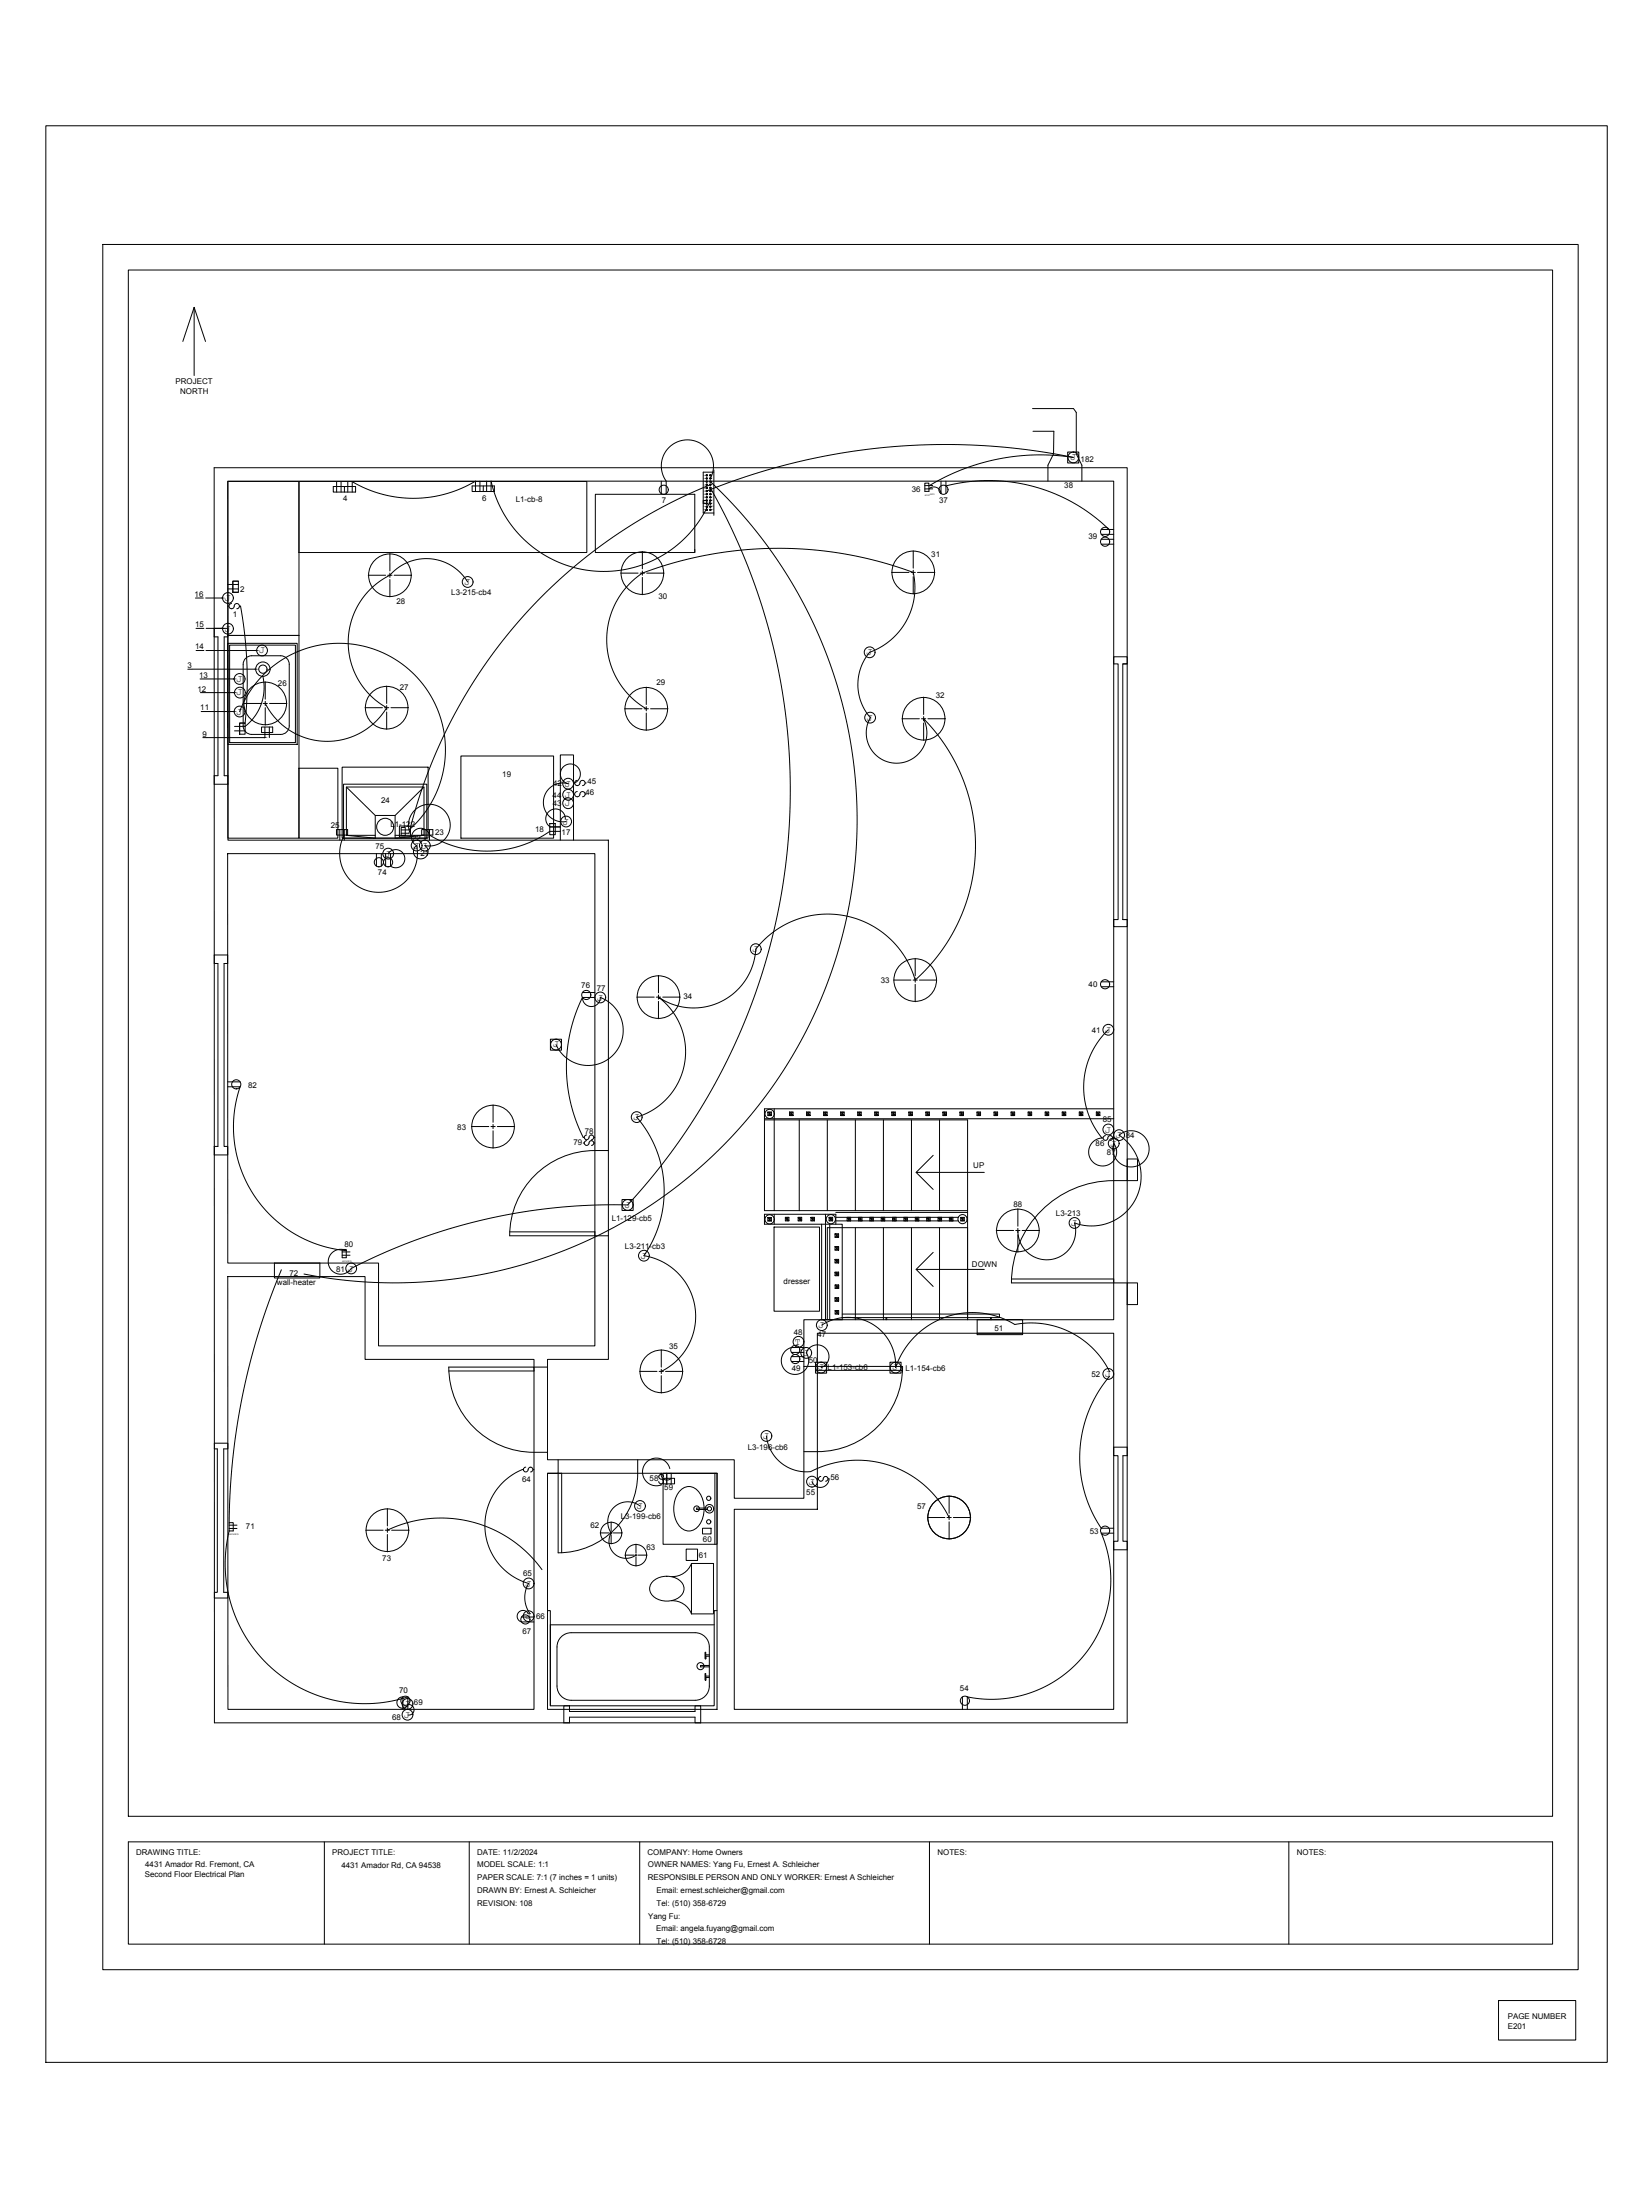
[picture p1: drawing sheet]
<svg xmlns="http://www.w3.org/2000/svg" width="914mm" height="1219mm" viewBox="0 0 914 1219" stroke-linecap="round" stroke-linejoin="round" font-family="sans-serif">
<!-- layer: E201-Electrical-2nd-floor -->
<g fill="none" stroke="#000" stroke-width=".55">
<path d="M592 251h6v6h-6zM185 270h12v3h-12zM187 267v6M189 267v6M191 270v3M193 267v6M262 269h12v3h-12zM264 272v-5a67 67 0 0 1-69 0v6M266 267v5M268 269v3M270 267v5M272 272v-5a64 64 0 0 0 57 49 64 64 0 0 0 65-39"/>
<path d="M366 267v7M390 277h2v2h-2zM391 263h1M391 265h1M391 267h1M391 269h1M391 270h1M391 272h1M391 274h1M391 276h1M391 277h1M391 279h1"/>
<path d="M392 263v1M392 265v1M392 266v1M392 268v1M392 270v1M392 272h.1M392 273v1M392 275v1M392 277v1M392 279h.1M393 263h1M393 265h1"/>
<path d="M393 267h1M393 269h1M393 270h1M393 272h1M393 274h1M393 276h1M393 277h1M393 279h1M394 270a338 338 0 0 1-46 398 313 313 0 0 0-154 35 7 7 0 0 1-9 2 7 7 0 0 1-2-9 7 7 0 0 1 9-3 69 69 0 0 1-59-91h-7M394 265a14 14 0 0 0-14-21 14 14 0 0 0-11 23v7M394 269a280 280 0 0 0-167 193h-5M394 267a257 257 0 0 1 53 304 257 257 0 0 1-279 135"/>
<path d="M394 263v1M394 265v1M394 266v1M394 268v1M394 270v1M394 272h.1M394 273v1M394 275v1M394 277v1M394 279h.1M396 262h-6v22h6M396 260v26"/>
<path d="M513 268h2v4h-2zM515 269a119 119 0 0 1 80-15 353 353 0 0 0-203 18M517 269h-4M517 271h-4M521 267v7a4 4 0 0 0-2-4 4 4 0 0 0-4 1M524 269a96 96 0 0 1 91 24M524 267v7M391 281h1M391 283h1M392 280v1M392 282v1M393 281h1"/>
<path d="M393 283h1M394 280v1M394 282v1M610 299h7M610 293h7M610 296h7M204 319h10M215 319h2M216 307v9M216 318v2M218 319h10M344 318h10"/>
<path d="M355 318h2M356 306v9M356 316v3M356 320v10M358 318h10M494 317h10M505 317h2M506 305v10M506 316v2M506 320v9M508 317h10M610 302h7"/>
<path d="M108 331h5M114 331h9M126 336h1M126 324h6M126 326h6M128 334a1.5 1.5 0 0 0-1 2 1.5 1.5 0 0 0 2 1 1.5 1.5 0 0 0 1-2 1.4 1.4 0 0 1 2 0 1.4 1.4 0 0 1-1 2M129 322h3v6h-3zM129 328h3M132 322h-3v6M133 336a231 231 0 0 1 3 65h-3v6M216 321v10M259 323a27 27 0 0 0-43-4 41 41 0 0 0-2 73 39 39 0 0 1-67-2"/>
<path d="M109 348h4M114 348h9M104 371h2M106 371h35M109 361h4M111 376h19M114 361h28M146 375a27 27 0 0 1-10 28h-6M147 378v9M111 384h19M111 394h19M133 394a59 59 0 0 1 89-27 59 59 0 0 1 5 93"/>
<path d="M135 390h10M146 390h2M147 389v2M147 392v10M149 390h10M202 392h10M213 392h2M214 380v10M214 391v2M214 395v9M217 392h9M346 393h10"/>
<path d="M357 393h2M358 393a44 44 0 0 1-2-75 215 215 0 0 1 150-1 38 38 0 0 1-24 44 28 28 0 0 0 0 37 17 17 0 0 0 15 25 17 17 0 0 0 15-25 100 100 0 0 1-5 145 50 50 0 0 0-39-36 50 50 0 0 0-49 19 35 35 0 0 1-54 27 38 38 0 0 1 14 37 38 38 0 0 1-26 29 63 63 0 0 1 4 77 34 34 0 0 1 28 28 34 34 0 0 1-19 36M358 381v9M358 392v2M358 395v10M361 393h9M500 398h10M511 398h2M512 386v10M512 397v2M514 398h10M130 405h6"/>
<path d="M133 401h3v6h-3zM145 403h6v3h-6zM147 409h-35M147 403v6M149 403v6M512 401v9M318 434a5 5 0 0 0 2-9 5 5 0 0 0-9 1 5 5 0 0 0 3 8h1a11 11 0 0 0-14 10 11 11 0 0 0 13 11M320 432a1.5 1.5 0 0 0-1 2 1.5 1.5 0 0 0 1 1 1.5 1.5 0 0 0 1-2 1.5 1.5 0 0 1 3 0 1.4 1.4 0 0 1-1 2M320 439a1.5 1.5 0 0 0-1 1 1.5 1.5 0 0 0 1 2 1.5 1.5 0 0 0 1-2 1.6 1.6 0 0 1 3-1 1.6 1.6 0 0 1-1 3M324 434h1M186 460h7v3h-7zM188 460v6"/>
<path d="M191 460v6M221 458h6v6h-6zM222 459h3v4h-3zM222 460h5M227 460a12 12 0 0 1 10-14 12 12 0 0 1 12 12 12 12 0 0 1-14 11 4 4 0 0 1 1 6 4 4 0 0 1-6 0 4 4 0 0 1 1-6M234 460h6v3h-6zM236 460v6M238 460v6M305 456h3v7h-3zM305 458h6M313 454a5 5 0 0 0-8-5 5 5 0 0 0 0 9M318 440h.1"/>
<path d="M324 440h1M191 463a22 22 0 0 0 16 31 22 22 0 0 0 24-25M209 473v7M211 473v7M214 473v7M215 473a5 5 0 0 1 7-1 5 5 0 0 1 1 7 5 5 0 0 1-7 1v-7M311 461a12 12 0 0 0-10 2 60 60 0 0 1-63-1 5 5 0 0 0-8-2 5 5 0 0 0 1 9M507 531v10M323 550h7M323 553a5 5 0 0 0 5 5 5 5 0 0 0 5-5 19 19 0 0 1 7 31 19 19 0 0 1-32-5M323 553a87 87 0 0 0 0 77h1M323 553h7"/>
<path d="M353 553h10M364 553h2M365 541v9M365 551v3M365 555v10M367 553h10M495 543h10M506 543h2M507 542v2M507 545v10M510 543h9M617 544h-7"/>
<path d="M617 547h-7M305 576h6v6h-6zM614 571a44 44 0 0 0-3 60 8 8 0 0 0-7 9 8 8 0 0 0 10 5 8 8 0 0 0 3-11 10 10 0 0 0 10 13 10 10 0 0 0 9-14 10 10 0 0 0-16-4 27 27 0 0 1 9 35 27 27 0 0 1-34 14M126 600h7M273 612v10M261 624h10M272 624h2M273 623v2M273 627v9M276 624h9M323 633h1M325 629a1.4 1.4 0 0 0-1 2 1.4 1.4 0 0 0 2 1 1.4 1.4 0 0 0 0-2 1.5 1.5 0 0 1 3 0 1.3 1.3 0 0 1-1 2"/>
<path d="M325 632a1.4 1.4 0 0 0-1 2 1.4 1.4 0 0 0 2 1 1.4 1.4 0 0 0 0-2 1.5 1.5 0 0 1 3 0 1.3 1.3 0 0 1-1 2M329 630h1M329 633h1M611 631h.1M613 629a1.4 1.4 0 0 0-2 2 1.4 1.4 0 0 0 2 1 1.4 1.4 0 0 0 1-2 1.3 1.3 0 0 1 2 0 1.3 1.3 0 0 1-1 2M617 631h.1M345 665h6v6h-6zM564 670v10M596 678a16 16 0 0 1-14 20 16 16 0 0 1-18-16M152 700h25v8h-25zM190 692h2v5h-2zM190 694h4"/>
<path d="M190 696h4M552 682h10M563 682h2M564 681v2M564 684v10M566 682h10M152 707h25M156 704a369 369 0 0 0-29 140M455 734a26 26 0 0 1 28 0 26 26 0 0 1 13 24 45 45 0 0 1 66-24 48 48 0 0 1 53 26M542 731h25v9h-25zM542 739h25M354 760h10"/>
<path d="M365 760h3M366 748v10M366 759v2M369 760h9M439 752h6M439 749h6M439 755h6M445 747h-6a8 8 0 0 0-5 10 8 8 0 0 0 10 4 8 8 0 0 0 3-11 6 6 0 0 1 10-3 6 6 0 0 1-2 11M452 755h6v6h-6zM493 755h6v6h-6zM366 762v10M615 763a70 70 0 0 0-5 84h7"/>
<path d="M425 796a22 22 0 0 0 24 20 56 56 0 0 1 77 25M290 814a33 33 0 0 0-21 33 33 33 0 0 0 24 31 15 15 0 0 0 1 16M291 813a1.4 1.4 0 0 0-1 2 1.4 1.4 0 0 0 2 1 1.4 1.4 0 0 0 1-2 1.3 1.3 0 0 1 2 0 1.3 1.3 0 0 1-1 2M295 814h1M366 817v-1a3 3 0 0 0 2 4 3 3 0 0 0 4-1M368 819h6v3h-6zM368 818a1.4 1.4 0 0 0-2-1 1.4 1.4 0 0 0-1 2 1.4 1.4 0 0 0 2 1 1.3 1.3 0 0 1 0 2 1.3 1.3 0 0 1-2-1M370 816v6M371 814a8 8 0 0 0-9-6 8 8 0 0 0-6 10 8 8 0 0 0 10 5v-1M372 816v6M453 820h1M455 818a1.3 1.3 0 0 0-1 2 1.3 1.3 0 0 0 1 1"/>
<path d="M459 820a5 5 0 0 1-4 4 5 5 0 0 1-5-3M215 836v10M355 835a11 11 0 0 0-15 0 11 11 0 0 0-1 15 9 9 0 0 0 2 11 9 9 0 0 0 11 1M455 821l1-1a1.5 1.5 0 0 1 1-2 1.5 1.5 0 0 1 2 2l-1 1M526 829v10M526 840v2M127 848a77 77 0 0 0 99 92v7M127 844h2v4h-2zM127 847h4M127 845h4M203 848h9M213 848h3"/>
<path d="M215 848a69 69 0 0 1 85 22M215 847v2M215 850v10M217 848h10M333 850h5M338 850h1M339 843v5M339 849v1M339 851v5M340 850h5M352 856v5M380 858h7v7h-7z"/>
<path d="M389 847h5v3h-5zM514 841h10M525 841h2M526 843v10M528 841h10M617 850h-7a66 66 0 0 1-74 90v7M346 862h5M352 862h1M352 861v1M352 863v5M354 862h5M289 896h7"/>
<path d="M293 894a3 3 0 0 0-6 0 3 3 0 0 0 2 5h7M223 947v-7a3 3 0 0 0-3 3 3 3 0 0 0 3 4 3 3 0 0 0 3-2 2.9 2.9 0 0 1 3 3 2.9 2.9 0 0 1-3 2M533 940v7"/>
<circle cx="595" cy="253" r="3"/>
<circle cx="368" cy="271" r="2.5"/>
<circle cx="392" cy="277" r=".4"/>
<circle cx="392" cy="263" r=".4"/>
<circle cx="392" cy="265" r=".4"/>
<circle cx="392" cy="279" r=".4"/>
<circle cx="392" cy="267" r=".4"/>
<circle cx="392" cy="272" r=".4"/>
<circle cx="392" cy="276" r=".4"/>
<circle cx="392" cy="274" r=".4"/>
<circle cx="392" cy="269" r=".4"/>
<circle cx="392" cy="270" r=".4"/>
<circle cx="394" cy="276" r=".4"/>
<circle cx="394" cy="277" r=".4"/>
<circle cx="394" cy="272" r=".4"/>
<circle cx="394" cy="279" r=".4"/>
<circle cx="394" cy="267" r=".4"/>
<circle cx="394" cy="274" r=".4"/>
<circle cx="394" cy="269" r=".4"/>
<circle cx="394" cy="270" r=".4"/>
<circle cx="394" cy="263" r=".4"/>
<circle cx="394" cy="265" r=".4"/>
<circle cx="523" cy="271" r="2.5"/>
<circle cx="392" cy="281" r=".4"/>
<circle cx="392" cy="283" r=".4"/>
<circle cx="394" cy="281" r=".4"/>
<circle cx="394" cy="283" r=".4"/>
<circle cx="612" cy="295" r="2.5"/>
<circle cx="216" cy="319" r="12"/>
<circle cx="356" cy="318" r="12"/>
<circle cx="506" cy="317" r="12"/>
<circle cx="612" cy="300" r="2.5"/>
<circle cx="126" cy="331" r="3"/>
<circle cx="259" cy="323" r="3"/>
<circle cx="126" cy="348" r="3"/>
<circle cx="133" cy="376" r="3"/>
<circle cx="145" cy="360" r="3"/>
<circle cx="146" cy="371" r="4"/>
<circle cx="482" cy="361" r="3"/>
<circle cx="133" cy="394" r="3"/>
<circle cx="133" cy="384" r="3"/>
<circle cx="147" cy="390" r="12"/>
<circle cx="214" cy="392" r="12"/>
<circle cx="358" cy="393" r="12"/>
<circle cx="482" cy="398" r="3"/>
<circle cx="512" cy="398" r="12"/>
<circle cx="315" cy="434" r="3"/>
<circle cx="314" cy="455" r="3"/>
<circle cx="315" cy="440" r="3"/>
<circle cx="315" cy="445" r="3"/>
<circle cx="210" cy="478" r="2.5"/>
<circle cx="215" cy="478" r="2.5"/>
<circle cx="215" cy="473" r="3"/>
<circle cx="231" cy="469" r="3"/>
<circle cx="235" cy="469" r="3"/>
<circle cx="419" cy="526" r="3"/>
<circle cx="325" cy="551" r="2.5"/>
<circle cx="333" cy="553" r="3"/>
<circle cx="365" cy="553" r="12"/>
<circle cx="507" cy="543" r="12"/>
<circle cx="612" cy="545" r="2.5"/>
<circle cx="308" cy="579" r="3"/>
<circle cx="614" cy="571" r="3"/>
<circle cx="131" cy="601" r="2.5"/>
<circle cx="353" cy="619" r="3"/>
<circle cx="273" cy="624" r="12"/>
<circle cx="614" cy="626" r="3"/>
<circle cx="617" cy="634" r="3"/>
<circle cx="620" cy="629" r="3"/>
<circle cx="348" cy="668" r="3"/>
<circle cx="595" cy="678" r="3"/>
<circle cx="357" cy="696" r="3"/>
<circle cx="564" cy="682" r="12"/>
<circle cx="195" cy="703" r="3"/>
<circle cx="455" cy="734" r="3"/>
<circle cx="366" cy="760" r="12"/>
<circle cx="441" cy="748" r="2.5"/>
<circle cx="441" cy="753" r="2.5"/>
<circle cx="443" cy="744" r="3"/>
<circle cx="447" cy="750" r="3"/>
<circle cx="455" cy="758" r="3"/>
<circle cx="496" cy="758" r="3"/>
<circle cx="614" cy="761" r="3"/>
<circle cx="425" cy="796" r="3"/>
<circle cx="355" cy="835" r="3"/>
<circle cx="450" cy="821" r="3"/>
<circle cx="215" cy="848" r="12"/>
<circle cx="339" cy="850" r="6"/>
<circle cx="526" cy="841" r="12"/>
<circle cx="612" cy="848" r="2.5"/>
<circle cx="293" cy="878" r="3"/>
<circle cx="352" cy="862" r="6"/>
<circle cx="291" cy="897" r="2.5"/>
<circle cx="293" cy="896" r="3"/>
<circle cx="225" cy="943" r="2.5"/>
<circle cx="226" cy="950" r="3"/>
<circle cx="226" cy="944" r="3"/>
<circle cx="535" cy="943" r="2.5"/>
</g>
<!-- layer: A201-Floorplan-2nd-floor -->
<g fill="none" stroke="#000" stroke-width=".55">
<path d="M572 226h23l1 3v23l4 6v9M572 239h12v13l-3 6v9M119 259h506v696h-506zM126 267h491v464h-172v99h-38v-21h-104v-56h34v-287h-211zM126 267h40v85h-40zM166 267h159v39h-159zM330 274h55v32h-55zM385 304v2M119 348h7v5h-2v77h2v5h-7M119 353h2v77h-2M126 357h39v56h-39zM126 352h40v113h-40z"/>
<path d="M127 358h37v54h-37zM136 365l3-2h17a5 5 0 0 1 4 5v34a5 5 0 0 1-4 5h-17a5 5 0 0 1-4-5v-34v-2zM622 368h3v-4h-8v4h3v142h-3v4h8v-4h-3M625 368h-3v142M255 419h52v46h-52zM166 426h21v39h-21zM190 425h47v40h-47zM190 435h47v30h-47zM192 436l16 16M235 436l-16 16h-11v13l-16-2M219 452v13l16-2M126 473h204v273h-120v-46h-84z"/>
<path d="M208 463h-16v-27h43v27h-16M311 466v-48h7v48M622 510h3M119 529h7v5h-2v101h2v5h-7M119 534h2v101h-2M424 620h193M426 616h1v2l-1-2v2h1M427 616v2M427 616l-1 2M429 614v57M438 616h1v2l-1-2v2h1M439 616v2"/>
<path d="M439 616l-1 2M447 616h2v2l-2-2v2h2M448 616v2M449 616l-2 2M456 616h2v2l-2-2v2h2M457 616v2M458 616l-2 2M466 616h2v2l-2-2v2h2M467 616v2M468 616l-2 2M475 616h2v2l-2-2v2h2M476 616v2"/>
<path d="M477 616l-2 2M485 616h2v2l-2-2v2h2M486 616v2M487 616l-2 2M494 616h2v2l-2-2v2h2M495 616v2M496 616l-2 2M504 616h2v2l-2-2v2h2M505 616v2M506 616l-2 2M513 616h2v2l-2-2v2h2M514 616v2"/>
<path d="M515 616l-2 2M523 616h2v2l-2-2v2h2M524 616v2M525 616l-2 2M532 616h2v2l-2-2v2h2M533 616v2M534 616l-2 2M541 616h2v2l-2-2v2h2M542 616v2M543 616l-2 2M551 616h2v2l-2-2v2h2M552 616v2"/>
<path d="M553 616l-2 2M560 616h2v2l-2-2v2h2M561 616v2M562 616l-2 2M570 616h2v2l-2-2v2h2M571 616v2M572 616l-2 2M579 616h2v2l-2-2v2h2M580 616v2M581 616l-2 2M589 616h2v2l-2-2v2h2M590 616v2"/>
<path d="M591 616l-2 2M598 616h2v2l-2-2v2h2M599 616v2M600 616l-2 2M608 616h2v2l-2-2v2h2M609 616v2M610 616l-2 2M617 614h-193v57h112M337 638a49 49 0 0 0-48 23 47 47 0 0 0-7 24h55M424 621h112v110v-51h-78v51M443 621v50M458 621v50"/>
<path d="M474 621v50M490 621v50M505 621v50M521 621v50M517 640l-9 10M545 650h-37l9 9M625 642h5v12h-5zM625 654a57 57 0 0 0-64 57h64M426 675h1v2l-1-2v2h1M426 675v2M427 675l-1 2M429 673v5"/>
<path d="M435 675h2v2l-2-2v2h2M436 675v2M437 675l-2 2M442 675h2v2l-2-2v2h2M443 675v2M444 675l-2 2M449 675h2v2l-2-2v2h2M450 675v2M451 675l-2 2M455 678v53h12v-53h-43v-5h39v5M457 673v58M459 675h2v2l-2-2v2h2"/>
<path d="M460 678v53M460 675v2M461 675l-2 2M463 672h73M463 677h68M463 675h68M469 675h2v2l-2-2v2h2M470 675v2M471 675l-2 2M476 675h2v2l-2-2v2h2M477 675v2M478 675l-2 2"/>
<path d="M482 675h2v2l-2-2v2h2M483 675v2M484 675l-2 2M488 675h2v2l-2-2v2h2M489 675v2M490 675l-2 2M495 675h2v2l-2-2v2h2M496 675v2M497 675l-2 2M501 675h2v2l-2-2v2h2M502 675v2M503 675l-2 2"/>
<path d="M507 675h2v2l-2-2v2h2M508 675v2M509 675l-2 2M514 675h1v2l-1-2v2h1M515 675v2M515 675l-1 2M520 675h2v2l-2-2v2h2M521 675v2M522 675l-2 2M526 675h2v2l-2-2v2h2M527 675v2M528 675l-2 2"/>
<path d="M532 675h2v2l-2-2v2h2M533 675v2M534 675l-2 2M282 683h48v2M429 680h25v47h-25zM463 698h2v2l-2-2v2h2v-2l-2 2M463 691h2v2l-2-2v2h2v-2l-2 2M463 684h2v2l-2-2v2h2M464 684v2M464 691v2M464 698v2M465 684l-2 2"/>
<path d="M474 680v51M490 680v51M505 680v51M517 694l-9 9M521 680v51M126 707h76v46h94v194h-170zM463 719h2v2l-2-2v2h2v-2l-2 2M463 705h2v2l-2-2v2h2v-2l-2 2M463 712h2v2l-2-2v2h2v-2l-2 2M464 705v2M464 719v2M464 712v2"/>
<path d="M545 703h-37l9 10M561 709h56v2M625 711h5v12h-5zM453 739h164v208h-210v-111h46zM463 726h2v2l-2-2v2h2M464 726v2M465 726l-2 2M467 728h87v2h-87M491 730v1M549 730v1M249 758h47v2h-47M249 758a47 47 0 0 0 47 47h7"/>
<path d="M296 758h7M445 757h8M500 759h-47v-2h47a47 47 0 0 1-47 47h-8M119 800h7v3h-2v79h2v4h-7M119 803h1v79h-1M303 816h94v131h-94zM309 809v7h-6M353 809a46 46 0 0 1-17 42 44 44 0 0 1-27 10v-45h2v44M367 816h30v40h-30zM396 816v40M617 802h8v5h-3v47h3v5h-8v-5h3v-47h-3zM377 826a7 7 0 0 1 7-2 7 7 0 0 1 5 6 14 14 0 0 1-5 18 8 8 0 0 1-10-7 16 16 0 0 1 3-15z"/>
<path d="M392 836h-6v1h6M362 876a11 11 0 0 1 17 3 8 8 0 0 1-11 8 7 7 0 0 1-7-9zM383 866a11 11 0 0 1-11 8M383 866h12v28h-12M383 866v28M303 893h2v52h91v-52h1M372 887a11 11 0 0 1 11 7M311 907l2-2h4h68a8 8 0 0 1 8 8v21a8 8 0 0 1-8 8h-68a8 8 0 0 1-8-8v-22zM391 917h2M393 918h-2v1v-3v3M396 900h-91v45M391 929h2"/>
<path d="M393 930h-2v1v-4v4M393 923h-5v1h5M316 945v3h69v-3h3v10h-3v-3h-69v3M316 948v-3h-4v10h4v-3"/>
<circle cx="146" cy="371" r="2.3"/>
<circle cx="213" cy="458" r="5"/>
<circle cx="427" cy="617" r="2.6"/>
<circle cx="427" cy="676" r="2.6"/>
<circle cx="460" cy="676" r="2.6"/>
<circle cx="533" cy="676" r="2.5"/>
<circle cx="386" cy="836" r="1.6"/>
<circle cx="393" cy="830" r="1.2"/>
<circle cx="393" cy="836" r="2.4"/>
<circle cx="393" cy="836" r="1.2"/>
<circle cx="393" cy="843" r="1.2"/>
<circle cx="388" cy="923" r="2"/>
</g>
<!-- layer: Title Block -->
<path d="M71 1021h789v56h-789z" fill="none" stroke="#000" stroke-width=".55"/>
<!-- layer: 00-page-edge -->
<path d="M25 70h866v1073h-866zM57 135h818v957h-818zM71 150h789v857h-789zM108 170v38M101 189l7-19 6 19M71 1021h.1M180 1021v56M260 1021v56M355 1021v56M515 1021v56M714 1021v56M830 1109h43v22h-43z" fill="none" stroke="#000" stroke-width=".55"/>
<g font-size="5.5">
<text x="593" y="255">J</text>
<text x="257" y="324">J</text>
<text x="124" y="333">J</text>
<text x="124" y="350">J</text>
<text x="143" y="362">J</text>
<text x="480" y="363">J</text>
<text x="131" y="378">J</text>
<text x="131" y="385">J</text>
<text x="131" y="396">J</text>
<text x="480" y="399">J</text>
<text x="313" y="436">J</text>
<text x="313" y="442">J</text>
<text x="313" y="447">J</text>
<text x="312" y="457">J</text>
<text x="229" y="470">J J</text>
<text x="213" y="475">J</text>
<text x="417" y="528">J</text>
<text x="331" y="555">J</text>
<text x="612" y="572">J</text>
<text x="306" y="580">J</text>
<text x="351" y="621">J</text>
<text x="612" y="628">J</text>
<text x="615" y="635">J</text>
<text x="618" y="631">J</text>
<text x="346" y="669">J</text>
<text x="594" y="679">J</text>
<text x="355" y="698">J</text>
<text x="193" y="705">J</text>
<text x="453" y="736">J</text>
<text x="441" y="745">T</text>
<text x="445" y="752">J</text>
<text x="453" y="759">J</text>
<text x="494" y="759">J</text>
<text x="612" y="763">J</text>
<text x="423" y="798">J</text>
<text x="448" y="823">J</text>
<text x="353" y="836">J</text>
<text x="291" y="879">J</text>
<text x="291" y="897">J</text>
<text x="224" y="946">J</text>
<text x="224" y="952">J</text>
</g>
<g font-size="4.4">
<text x="97" y="213">PROJECT</text>
<text x="100" y="218">NORTH</text>
<text x="599" y="256">182</text>
<text x="505" y="273">36</text>
<text x="590" y="271">38</text>
<text x="190" y="278">4</text>
<text x="267" y="278">6</text>
<text x="286" y="278">L1-cb-8</text>
<text x="367" y="279">7</text>
<text x="520" y="279">37</text>
<text x="603" y="299">39</text>
<text x="516" y="308">31</text>
<text x="133" y="328">2</text>
<text x="250" y="330">L3-215-cb4</text>
<text x="108" y="331">16</text>
<text x="220" y="335">28</text>
<text x="365" y="332">30</text>
<text x="129" y="342">1</text>
<text x="108" y="348">15</text>
<text x="108" y="360">14</text>
<text x="104" y="370">3</text>
<text x="110" y="376">13</text>
<text x="109" y="383">12</text>
<text x="154" y="380">26</text>
<text x="222" y="382">27</text>
<text x="364" y="380">29</text>
<text x="519" y="387">32</text>
<text x="111" y="394">11</text>
<text x="112" y="408">9</text>
<text x="278" y="431">19</text>
<text x="306" y="436">42</text>
<text x="326" y="435">45</text>
<text x="306" y="442">44</text>
<text x="324" y="440">46</text>
<text x="211" y="445">24</text>
<text x="306" y="447">43</text>
<text x="183" y="459">25</text>
<text x="216" y="458">L1-122</text>
<text x="297" y="461">18</text>
<text x="228" y="466">22</text>
<text x="241" y="463">23</text>
<text x="311" y="463">17</text>
<text x="208" y="470">75</text>
<text x="233" y="474">21</text>
<text x="209" y="485">74</text>
<text x="488" y="545">33</text>
<text x="322" y="547">76</text>
<text x="331" y="549">77</text>
<text x="603" y="547">40</text>
<text x="379" y="554">34</text>
<text x="605" y="572">41</text>
<text x="138" y="603">82</text>
<text x="611" y="622">85</text>
<text x="253" y="626">83</text>
<text x="324" y="628">78</text>
<text x="318" y="635">79</text>
<text x="607" y="635">86</text>
<text x="624" y="631">84</text>
<text x="613" y="640">87</text>
<text x="539" y="647">UP</text>
<text x="562" y="669">88</text>
<text x="339" y="677">L1-129-cb5</text>
<text x="585" y="674">L3-213</text>
<text x="191" y="691">80</text>
<text x="346" y="692">L3-211-cb3</text>
<text x="539" y="702">DOWN</text>
<text x="160" y="707">72</text>
<text x="186" y="705">81</text>
<text x="154" y="712">wall-heater</text>
<text x="434" y="712">dresser</text>
<text x="551" y="737">51</text>
<text x="440" y="740">48</text>
<text x="453" y="741">47</text>
<text x="371" y="748">35</text>
<text x="448" y="756">50</text>
<text x="439" y="760">49</text>
<text x="459" y="759">L1-153-cb6</text>
<text x="502" y="760">L1-154-cb6</text>
<text x="605" y="763">52</text>
<text x="414" y="803">L3-196-cb6</text>
<text x="289" y="821">64</text>
<text x="360" y="821">58</text>
<text x="460" y="820">56</text>
<text x="368" y="826">59</text>
<text x="447" y="829">55</text>
<text x="508" y="836">57</text>
<text x="344" y="842">L3-199-cb6</text>
<text x="136" y="847">71</text>
<text x="327" y="847">62</text>
<text x="604" y="850">53</text>
<text x="390" y="855">60</text>
<text x="358" y="859">63</text>
<text x="387" y="864">61</text>
<text x="212" y="865">73</text>
<text x="290" y="873">65</text>
<text x="297" y="897">66</text>
<text x="290" y="905">67</text>
<text x="221" y="938">70</text>
<text x="532" y="937">54</text>
<text x="229" y="945">69</text>
<text x="217" y="953">68</text>
<text x="75" y="1028">DRAWING TITLE:</text>
<text x="184" y="1028">PROJECT TITLE:</text>
<text x="264" y="1028">DATE: 11/2/2024</text>
<text x="359" y="1028">COMPANY: Home Owners</text>
<text x="520" y="1028">NOTES:</text>
<text x="719" y="1028">NOTES:</text>
<text x="80" y="1035">4431 Amador Rd. Fremont, CA</text>
<text x="189" y="1035">4431 Amador Rd, CA 94538</text>
<text x="264" y="1035">MODEL SCALE: 1:1</text>
<text x="359" y="1035">OWNER NAMES: Yang Fu, Ernest A. Schleicher</text>
<text x="80" y="1040">Second Floor Electrical Plan</text>
<text x="264" y="1042">PAPER SCALE: 7:1 (7 inches = 1 units)</text>
<text x="359" y="1042">RESPONSIBLE PERSON AND ONLY WORKER: Ernest A Schleicher</text>
<text x="264" y="1049">DRAWN BY: Ernest A. Schleicher</text>
<text x="364" y="1049">Email: ernest.schleicher@gmail.com</text>
<text x="264" y="1056">REVISION: 108</text>
<text x="364" y="1056">Tel: (510) 358-6729</text>
<text x="359" y="1063">Yang Fu:</text>
<text x="364" y="1070">Email: angela.fuyang@gmail.com</text>
<text x="364" y="1077">Tel: (510) 358-6728</text>
<text x="836" y="1119">PAGE NUMBER</text>
<text x="836" y="1124">E201</text>
</g>
<g font-size="1.1">
<text x="390" y="264">nc</text>
<text x="394" y="264">1</text>
<text x="390" y="265">nc</text>
<text x="390" y="267">nc</text>
<text x="390" y="269">11</text>
<text x="394" y="266">2</text>
<text x="394" y="267">3</text>
<text x="394" y="269">4</text>
<text x="390" y="273">13</text>
<text x="390" y="274">14</text>
<text x="390" y="271">12</text>
<text x="394" y="271">5</text>
<text x="394" y="274">6</text>
<text x="394" y="272">nc</text>
<text x="513" y="275" transform="rotate(-1 513 275)">AFCI/GFCI</text>
<text x="390" y="276">15</text>
<text x="390" y="279">16</text>
<text x="390" y="281">nc</text>
<text x="394" y="281">10</text>
<text x="394" y="276">7</text>
<text x="394" y="279">9</text>
<text x="394" y="278">8</text>
<text x="390" y="283">nc</text>
<text x="394" y="283">nc</text>
<text x="190" y="699">AFCI/GFCI</text>
<text x="127" y="851">AFCI/GFCI</text>
</g>
</svg>
